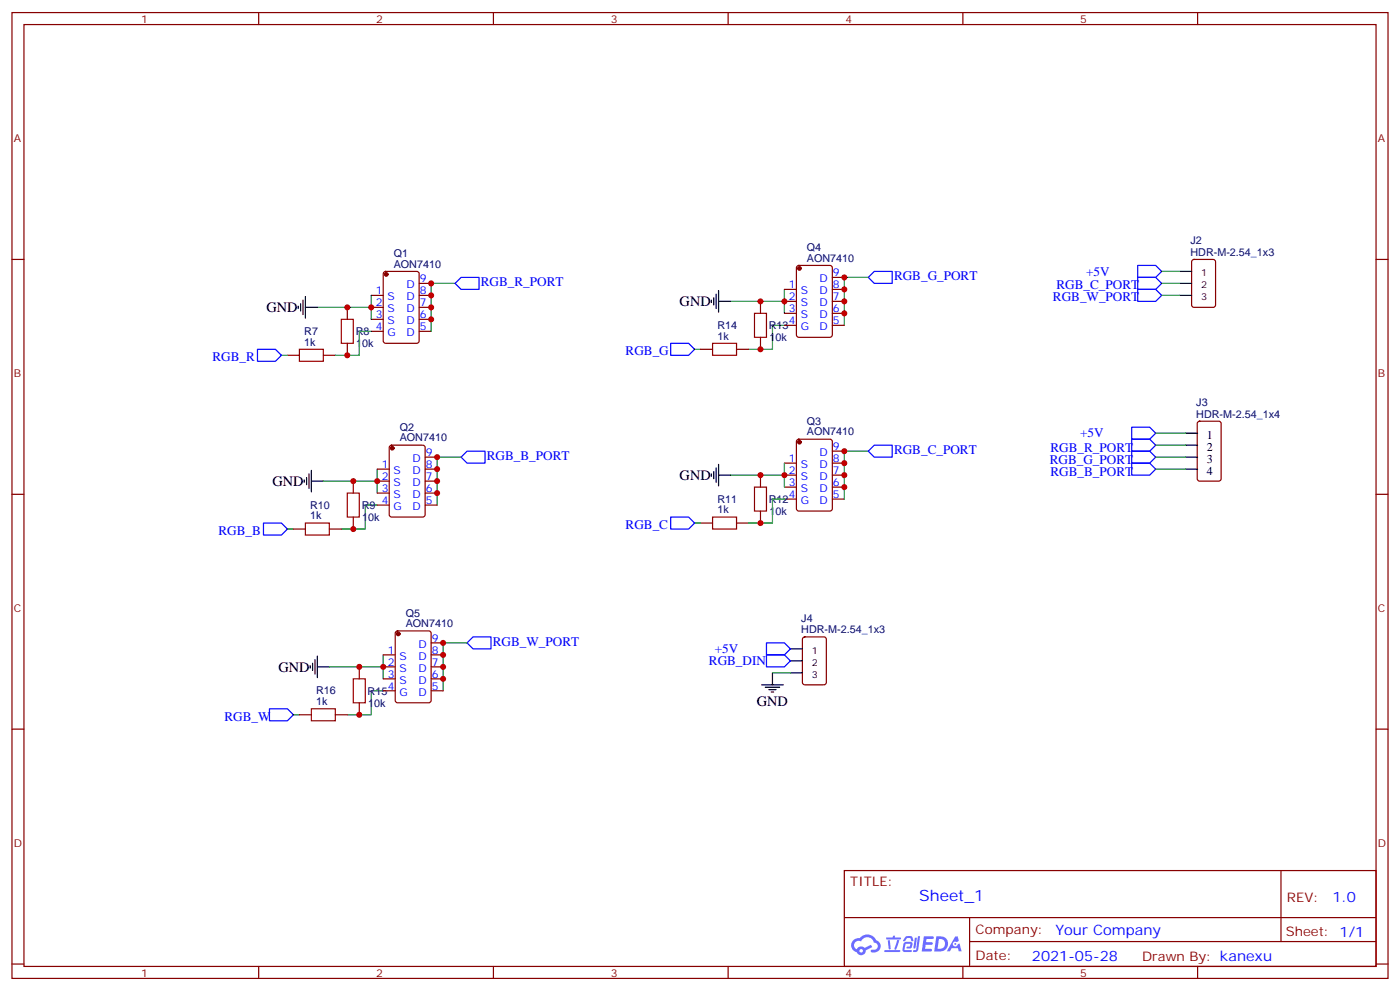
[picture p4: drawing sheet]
<svg xmlns="http://www.w3.org/2000/svg" width="412mm" height="292mm" viewBox="0 0 412 292" stroke-linecap="round" stroke-linejoin="round" font-family="sans-serif">
<g fill="none" stroke="#870000" stroke-width=".35">
<path d="M3.5 3.7h405.4v284.3h-405.4zM7.1 7.2h398.2v277.3h-398.2zM76.2 3.7v3.5M145.3 3.7v3.5M214.5 3.7v3.5M283.6 3.7v3.5M352.8 3.7v3.5M3.5 76.4h3.6M405.3 76.4h3.6M3.5 145.5h3.6M405.3 145.5h3.6M3.5 214.7h3.6"/>
<path d="M405.3 214.7h3.6M248.7 256.3h156.6v28.2h-156.6zM377.3 256.3v20.9M248.7 270.1h156.5M285.6 277.2h119.6M285.6 270.1v14.2M3.5 283.8h3.6M76.2 284.5v3.5M145.3 284.5v3.5M214.5 284.5v3.5M283.6 284.5v3.5M352.8 284.5v3.5"/>
<path d="M405.3 283.8h3.6"/>
</g>
<g fill="#5487ff">
<path d="M272.1 275.6h2.6l.3 .2-.1 .6h-2l-.1 1h1.6l.4 .4-.4 .3h-1.7l-.2 1.2 1.8 .1 .3 .3-.2 .4h-2.9z"/>
<path d="M281.4 275.7h.7l.4 1.3-.7 .3a.74 .74 0 0 0-1.1 .3 .74 .74 0 0 0 .5 1.1 .74 .74 0 0 0 .9-.7l.5-.3 .7 2.4h-.9l-.2-1h-1.9l-.5 1h-.9z"/>
<path d="M269.5 276.1h.6l-.4 2.9a.31 .31 0 0 1-.3 .3 .31 .31 0 0 1-.3-.3z"/>
<path d="M270.4 275.6h.6l-.5 4a.89 .89 0 0 1-.7 .7 .89 .89 0 0 1-.9-.3l1-.5z"/>
<path d="M266.8 275.8l.6-.2 1.2 .1 .5 1.3-.6 .1-.4-.9-1 .1a.95 .95 0 0 1-1 .8l-.1-.2z"/>
<path d="M266.4 277.5l1.8-.2a1.04 1.04 0 0 1 .6 1.1 1.04 1.04 0 0 1-.8 .9h-.7a.29 .29 0 0 1-.3-.4 .29 .29 0 0 1 .3-.2h.7l.2-.8h-1.4l-.4 1.7 1.9 .1a.29 .29 0 0 1 .3 .3 .29 .29 0 0 1-.3 .3h-2l-.4-.3 .2-2.1z"/>
<path d="M260.5 279.7h4.4a.3 .3 0 0 1 .3 .3 .3 .3 0 0 1-.3 .3h-4.3z"/>
<path d="M264.3 276.8h.6l-.5 1.6a1.02 1.02 0 0 1-.7 1.2l-.2-.3z"/>
<path d="M261.5 276.8h.6l.3 2.4-.3 .3-.3-.2z"/>
<path d="M261.1 276h1.9l.2-.5h.5l-.1 .5h1.5a.29 .29 0 0 1 .3 .3 .29 .29 0 0 1-.3 .3h-3.9z"/>
<path d="M275.8 275.6l-.6 4.5h1.4a2.27 2.27 0 0 0 2.7-2.3 2.27 2.27 0 0 0-2.7-2.2zM276.6 276.4a1.5 1.5 0 0 1 1.8 1.6 1.5 1.5 0 0 1-1.9 1.3h-.3z"/>
<path d="M251.4 276.8a2.09 2.09 0 0 0 1 3.5 1.37 1.37 0 0 0 1.5 .9 1.37 1.37 0 0 0 1.1-1.4l2-1-.5-.7-1.8 1a1.4 1.4 0 0 0-2.3 .4 1.32 1.32 0 0 1-.6-1.9 1.32 1.32 0 0 1 1.9-.4 2.02 2.02 0 0 1 2-1.3 2.02 2.02 0 0 1 1.8 1.6 1.09 1.09 0 0 1 1.1 1.4 1.09 1.09 0 0 1-1.6 .7 .41 .41 0 0 0-.5 .3 .41 .41 0 0 0 .4 .5 1.89 1.89 0 0 0 2.4-1.2 1.89 1.89 0 0 0-1.2-2.4 2.98 2.98 0 0 0-5-.6l-1 .1zM253.2 279.9a.52 .52 0 0 1 1 0 .52 .52 0 0 1-1 0z"/>
<circle cx="281.4" cy="277.9" r=".28"/>
</g>
<g fill="none" stroke="#870000" stroke-width=".35">
<path d="M234.8 78.3l.5-.2h9.2l.6 .5 .1 20-.5 .7h-9.4l-.6-.5-.1-20zM351.2 76.6l.5-.2h5.7l.6 .4 .1 13-.5 .6-5.9 .1-.6-.5-.1-12.9zM102.3 90.5v3.5M109.4 87h3.5M109.4 90.5h3.5M109.4 94h3.5M109.4 97.5h3.5M113.1 80.1l.5-.2h9.2l.6 .4 .1 20.1-.5 .6-9.4 .1-.7-.5v-20zM123.5 87h3.5M123.5 90.5h3.5M123.5 94h3.5M123.5 97.5h3.5"/>
<path d="M123.5 83.4h3.5M224 88.7v3.6M224 99.3v3.5M231.1 85.2h3.5M231.1 88.7h3.5M231.1 92.3h3.5M231.1 95.8h3.5M245.2 85.2h3.5M245.2 88.7h3.5M245.2 92.3h3.5M245.2 95.8h3.5M245.2 81.7h3.5"/>
<path d="M84.7 104.6h3.5M95.2 104.6h3.6M102.3 101.1v3.5M206.4 102.8h3.5M217 102.8h3.5M111.1 138.1h3.6M114.9 131.3l.5-.2h9.1l.7 .4v20l-.4 .7h-9.4l-.7-.4v-20zM125.2 138.1h3.6M125.2 134.6h3.6M224 139.9v3.5M231.1 136.3h3.5M231.1 139.9h3.5"/>
<path d="M234.8 129.5l.5-.2h9.2l.6 .4 .1 20.1-.5 .6-9.4 .1-.6-.5-.1-20zM245.2 136.3h3.5M245.2 139.9h3.5M245.2 132.8h3.5M352.9 124.2l.5-.2h5.6l.7 .4v16.5l-.4 .7h-5.9l-.7-.4v-16.5zM86.4 155.8h3.6M97 155.8h3.5M104.1 141.6v3.6M104.1 152.2v3.6M111.1 141.6h3.6M111.1 145.2h3.6M111.1 148.7h3.6"/>
<path d="M125.2 141.6h3.6M125.2 145.2h3.6M125.2 148.7h3.6M206.4 154h3.5M217 154h3.5M224 150.5v3.5M231.1 143.4h3.5M231.1 146.9h3.5M245.2 143.4h3.5M245.2 146.9h3.5M105.8 196.3v3.5M112.9 192.8h3.5"/>
<path d="M112.9 196.3h3.5M112.9 199.8h3.5M116.7 185.9l.4-.2h9.2l.6 .5 .1 20-.5 .6-9.4 .1-.6-.5-.1-20zM127 192.8h3.5M127 196.3h3.5M127 199.8h3.5M127 189.3h3.5M236.6 187.7l.5-.2h5.6l.7 .4v13l-.4 .7h-5.9l-.7-.4v-13zM88.2 210.4h3.5M98.8 210.4h3.5M105.8 206.9v3.5M112.9 203.4h3.5"/>
<path d="M127 203.4h3.5"/>
</g>
<g fill="#870000" stroke="#870000" stroke-width=".35">
<circle cx="113.8" cy="80.8" r=".53"/>
<circle cx="115.5" cy="131.9" r=".53"/>
<circle cx="235.5" cy="130.2" r=".53"/>
<circle cx="235.5" cy="79" r=".53"/>
<circle cx="117.3" cy="186.6" r=".53"/>
</g>
<g fill="none" stroke="#008700" stroke-width=".35">
<path d="M342.2 79.9h5.3M93.5 90.5h15.9M109.4 87v7M109.4 97.5h-3.6v7.1h-7M134.1 83.4h-7.1v14.1M215.2 88.7h15.9M231.1 95.8h-3.6v7h-7M231.1 85.2v7.1M255.8 81.7h-7.1v14.1M342.2 87h5.3M342.2 83.4h5.3M82.9 104.6h1.8"/>
<path d="M204.6 102.8h1.8M111.1 138.1v7.1M135.8 134.6h-7v14.1M215.2 139.9h15.9M231.1 136.3v7.1M255.8 132.8h-7.1v14.1M340.4 127.5h8.8M340.4 131.1h8.8M340.4 134.6h8.8M340.4 138.1h8.8M84.7 155.8h1.7M95.2 141.6h15.9"/>
<path d="M111.1 148.7h-3.5v7.1h-7.1M204.6 154h1.8M231.1 146.9h-3.6v7.1h-7M97 196.3h15.9M112.9 192.8v7M137.6 189.3h-7.1v14.1M227.5 198.1h5.3M86.4 210.4h1.8M112.9 203.4h-3.5v7h-7.1"/>
</g>
<g fill="none" stroke="#000" stroke-width=".35">
<path d="M347.5 79.9h3.5M87.8 90.1v.7M88.5 89.4v2.1M89.3 88.4v4.2M90 90.5h3.5M90 87.3v6.4M209.5 88.4v.7M210.3 87.7v2.1M211 86.6v4.2M211.7 85.5v6.4M211.7 88.7h3.5M347.5 87h3.5"/>
<path d="M347.5 83.4h3.5M91 139.5v4.3M91.7 138.5v6.3M209.5 139.5v.7M210.3 138.8v2.1M211 137.8v4.2M211.7 139.9h3.5M211.7 136.7v6.4M349.2 127.5h3.6M349.2 131.1h3.6M349.2 134.6h3.6M349.2 138.1h3.6"/>
<path d="M89.6 141.3v.7M90.3 140.6v2.1M91.7 141.6h3.5M91.4 196v.7M92.1 195.3v2.1M92.8 194.2v4.2M93.5 196.3h3.5M93.5 193.1v6.4M227.5 198.1v3.5M232.8 198.1h3.6M232.8 191h3.6M232.8 194.6h3.6"/>
<path d="M224.4 201.6h6.3M225.4 202.3h4.3M226.5 203h2.1M227.2 203.7h.7"/>
</g>
<g fill="none" stroke="#00f" stroke-width=".35">
<path d="M335.1 78.1h5.3l1.8 1.8-1.8 1.8h-5.3zM134.1 83.4l1.7-1.7h5.3v3.5h-5.3zM255.8 81.7l1.7-1.8h5.3v3.5h-5.3zM335.1 81.7h5.3l1.8 1.7-1.8 1.8h-5.3zM335.1 85.2h5.3l1.8 1.8-1.8 1.7h-5.3zM75.8 102.8h5.3l1.8 1.8-1.8 1.8h-5.3zM197.6 101.1h5.2l1.8 1.7-1.8 1.8h-5.2zM135.8 134.6l1.8-1.8h5.3v3.5h-5.3zM255.8 132.8l1.7-1.7h5.3v3.5h-5.3zM333.4 125.8h5.3l1.7 1.7-1.7 1.8h-5.3zM333.4 129.3h5.3l1.7 1.8-1.7 1.7h-5.3zM333.4 132.8h5.3l1.7 1.8-1.7 1.7h-5.3z"/>
<path d="M333.4 136.3h5.3l1.7 1.8-1.7 1.8h-5.3zM77.6 154h5.3l1.8 1.8-1.8 1.7h-5.3zM197.6 152.2h5.2l1.8 1.8-1.8 1.8h-5.2zM139.3 187.5h5.3v3.5h-5.3l-1.7-1.7zM225.8 189.3h5.3l1.7 1.7-1.7 1.8h-5.3zM225.8 192.8h5.3l1.7 1.8-1.7 1.7h-5.3zM79.4 208.7h5.3l1.7 1.7-1.7 1.8h-5.3z"/>
</g>
<path d="M100.5 94h3.6v7.1h-3.6zM222.2 92.3h3.6v7h-3.6zM88.2 102.8h7v3.6h-7zM209.9 101.1h7.1v3.5h-7.1zM90 154h7v3.5h-7zM102.3 145.2h3.5v7h-3.5zM209.9 152.2h7.1v3.6h-7.1zM222.2 143.4h3.6v7.1h-3.6zM104.1 199.8h3.5v7.1h-3.5zM91.7 208.7h7.1v3.5h-7.1z" fill="none" stroke="#a10000" stroke-width=".35"/>
<g fill="#c00">
<circle cx="109.4" cy="90.5" r=".88"/>
<circle cx="127" cy="94" r=".88"/>
<circle cx="127" cy="90.5" r=".88"/>
<circle cx="127" cy="87" r=".88"/>
<circle cx="127" cy="83.4" r=".88"/>
<circle cx="102.3" cy="104.6" r=".88"/>
<circle cx="102.3" cy="90.5" r=".88"/>
<circle cx="104.1" cy="141.6" r=".88"/>
<circle cx="104.1" cy="155.8" r=".88"/>
<circle cx="128.8" cy="134.6" r=".88"/>
<circle cx="128.8" cy="138.1" r=".88"/>
<circle cx="128.8" cy="141.6" r=".88"/>
<circle cx="128.8" cy="145.2" r=".88"/>
<circle cx="111.1" cy="141.6" r=".88"/>
<circle cx="231.1" cy="139.9" r=".88"/>
<circle cx="248.7" cy="143.4" r=".88"/>
<circle cx="248.7" cy="139.9" r=".88"/>
<circle cx="248.7" cy="136.3" r=".88"/>
<circle cx="248.7" cy="132.8" r=".88"/>
<circle cx="224" cy="154" r=".88"/>
<circle cx="224" cy="139.9" r=".88"/>
<circle cx="224" cy="88.7" r=".88"/>
<circle cx="224" cy="102.8" r=".88"/>
<circle cx="248.7" cy="81.7" r=".88"/>
<circle cx="248.7" cy="85.2" r=".88"/>
<circle cx="248.7" cy="88.7" r=".88"/>
<circle cx="248.7" cy="92.3" r=".88"/>
<circle cx="231.1" cy="88.7" r=".88"/>
<circle cx="105.8" cy="196.3" r=".88"/>
<circle cx="105.8" cy="210.4" r=".88"/>
<circle cx="130.5" cy="189.3" r=".88"/>
<circle cx="130.5" cy="192.8" r=".88"/>
<circle cx="130.5" cy="196.3" r=".88"/>
<circle cx="130.5" cy="199.8" r=".88"/>
<circle cx="112.9" cy="196.3" r=".88"/>
</g>
<text font-size="4.6" fill="#00f" x="270.8" y="265.3">Sheet_1</text>
<g font-size="4.2">
<text x="78.5" y="91.9">GND</text>
<text x="200.2" y="90.1">GND</text>
<text x="80.3" y="143.1">GND</text>
<text x="200.2" y="141.3">GND</text>
<text x="82" y="197.7">GND</text>
<text x="223" y="207.7">GND</text>
</g>
<g font-size="4.2" fill="#00f">
<text x="392.5" y="265.6">1.0</text>
<text x="310.9" y="275.1">Your Company</text>
<text x="304" y="282.9">2021-05-28</text>
</g>
<g font-size="3.9" fill="#00f">
<text x="263.3" y="82.5">RGB_G_PORT</text>
<text x="319.9" y="81.2">+5V</text>
<text x="141.6" y="84.3">RGB_R_PORT</text>
<text x="310.2" y="88.5">RGB_W_PORT</text>
<text x="311.2" y="85">RGB_C_PORT</text>
<text x="62.6" y="106.3">RGB_R</text>
<text x="184.3" y="104.5">RGB_G</text>
<text x="318.2" y="128.8">+5V</text>
<text x="143.4" y="135.4">RGB_B_PORT</text>
<text x="263.3" y="133.6">RGB_C_PORT</text>
<text x="309.2" y="136.5">RGB_G_PORT</text>
<text x="309.4" y="132.9">RGB_R_PORT</text>
<text x="309.4" y="140">RGB_B_PORT</text>
<text x="184.3" y="155.7">RGB_C</text>
<text x="64.3" y="157.4">RGB_B</text>
<text x="145.2" y="190.1">RGB_W_PORT</text>
<text x="208.8" y="195.8">RGB_DIN</text>
<text x="210.6" y="192.3">+5V</text>
<text x="66.1" y="212.1">RGB_W</text>
</g>
<g font-size="3.9" fill="#800">
<text x="250.5" y="260.9">TITLE:</text>
<text x="379.1" y="265.6">REV:</text>
<text x="287.4" y="275.1">Company:</text>
<text x="378.7" y="275.7">Sheet: 1/1</text>
<text x="287.4" y="282.8">Date:</text>
<text x="336.4" y="282.8">Drawn By: kanexu</text>
</g>
<g font-size="3.5">
<text x="355.5" y="129.3">1</text>
<text x="355.5" y="132.8">2</text>
<text x="355.5" y="136.3">3</text>
<text x="355.5" y="139.9">4</text>
</g>
<g font-size="3.2" fill="#800">
<text x="41.6" y="6.7">1</text>
<text x="110.8" y="6.7">2</text>
<text x="179.9" y="6.7">3</text>
<text x="249.1" y="6.7">4</text>
<text x="318.2" y="6.7">5</text>
<text x="4.1" y="41.8">A</text>
<text x="405.9" y="41.8">A</text>
<text x="4.1" y="110.9">B</text>
<text x="405.9" y="110.9">B</text>
<text x="4.1" y="180.1">C</text>
<text x="405.9" y="180.1">C</text>
<text x="4.1" y="249.2">D</text>
<text x="405.9" y="249.2">D</text>
<text x="41.6" y="287.5">1</text>
<text x="110.8" y="287.5">2</text>
<text x="179.9" y="287.5">3</text>
<text x="249.1" y="287.5">4</text>
<text x="318.2" y="287.5">5</text>
</g>
<g font-size="3.2" fill="#000080">
<text x="350.7" y="72">J2</text>
<text x="116" y="75.7">Q1</text>
<text x="237.7" y="77">AON7410</text>
<text x="237.7" y="74">Q4</text>
<text x="350.7" y="75.3">HDR-M-2.54_1x3</text>
<text x="116" y="78.8">AON7410</text>
<text x="89.6" y="101.8">1k</text>
<text x="89.6" y="98.6">R7</text>
<text x="104.8" y="98.7">R8</text>
<text x="211.3" y="100">1k</text>
<text x="211.3" y="96.8">R14</text>
<text x="226.5" y="96.9">R13</text>
<text x="226.7" y="100.5">10k</text>
<text x="104.9" y="102.2">10k</text>
<text x="352.4" y="119.6">J3</text>
<text x="237.7" y="125.1">Q3</text>
<text x="352.4" y="122.9">HDR-M-2.54_1x4</text>
<text x="117.7" y="129.9">AON7410</text>
<text x="117.7" y="126.9">Q2</text>
<text x="237.7" y="128.2">AON7410</text>
<text x="91.4" y="149.8">R10</text>
<text x="106.5" y="149.9">R9</text>
<text x="211.3" y="148">R11</text>
<text x="226.5" y="148.1">R12</text>
<text x="91.4" y="152.9">1k</text>
<text x="106.7" y="153.4">10k</text>
<text x="211.3" y="151.2">1k</text>
<text x="226.7" y="151.6">10k</text>
<text x="119.5" y="184.6">AON7410</text>
<text x="119.5" y="181.6">Q5</text>
<text x="236" y="183.1">J4</text>
<text x="236" y="186.4">HDR-M-2.54_1x3</text>
<text x="93.1" y="207.6">1k</text>
<text x="93.1" y="204.4">R16</text>
<text x="108.3" y="204.5">R15</text>
<text x="108.5" y="208.1">10k</text>
</g>
<g font-size="3.2" fill="#00f">
<text x="123.6" y="83.1">9</text>
<text x="241.4" y="83.1">D</text>
<text x="245.4" y="81.3">9</text>
<text x="110.7" y="86.6">1</text>
<text x="114.2" y="88.4">S</text>
<text x="119.7" y="88.4">D</text>
<text x="119.7" y="84.8">D</text>
<text x="123.6" y="86.6">8</text>
<text x="232.4" y="84.8">1</text>
<text x="232.4" y="88.4">2</text>
<text x="235.9" y="86.6">S</text>
<text x="241.4" y="86.6">D</text>
<text x="245.4" y="88.4">7</text>
<text x="245.4" y="84.8">8</text>
<text x="110.7" y="90.1">2</text>
<text x="110.7" y="93.7">3</text>
<text x="114.2" y="91.9">S</text>
<text x="114.2" y="95.4">S</text>
<text x="119.7" y="95.4">D</text>
<text x="119.7" y="91.9">D</text>
<text x="123.6" y="93.7">6</text>
<text x="123.6" y="90.1">7</text>
<text x="232.4" y="91.9">3</text>
<text x="232.4" y="95.4">4</text>
<text x="235.9" y="90.1">S</text>
<text x="235.9" y="93.7">S</text>
<text x="241.4" y="93.7">D</text>
<text x="241.4" y="90.1">D</text>
<text x="245.4" y="95.4">5</text>
<text x="245.4" y="91.9">6</text>
<text x="110.7" y="97.2">4</text>
<text x="114.2" y="99">G</text>
<text x="119.7" y="99">D</text>
<text x="123.6" y="97.2">5</text>
<text x="235.9" y="97.2">G</text>
<text x="241.4" y="97.2">D</text>
<text x="112.5" y="137.8">1</text>
<text x="121.5" y="136">D</text>
<text x="125.4" y="137.8">8</text>
<text x="125.4" y="134.2">9</text>
<text x="232.4" y="136">1</text>
<text x="235.9" y="137.8">S</text>
<text x="241.4" y="137.8">D</text>
<text x="241.4" y="134.2">D</text>
<text x="245.4" y="136">8</text>
<text x="245.4" y="132.5">9</text>
<text x="112.5" y="141.3">2</text>
<text x="116" y="139.5">S</text>
<text x="116" y="143.1">S</text>
<text x="121.5" y="143.1">D</text>
<text x="121.5" y="139.5">D</text>
<text x="125.4" y="141.3">7</text>
<text x="232.4" y="139.5">2</text>
<text x="232.4" y="143.1">3</text>
<text x="235.9" y="141.3">S</text>
<text x="241.4" y="141.3">D</text>
<text x="245.4" y="143.1">6</text>
<text x="245.4" y="139.5">7</text>
<text x="112.5" y="144.8">3</text>
<text x="112.5" y="148.3">4</text>
<text x="116" y="146.6">S</text>
<text x="121.5" y="146.6">D</text>
<text x="125.4" y="148.3">5</text>
<text x="125.4" y="144.8">6</text>
<text x="232.4" y="146.6">4</text>
<text x="235.9" y="144.8">S</text>
<text x="235.9" y="148.3">G</text>
<text x="241.4" y="148.3">D</text>
<text x="241.4" y="144.8">D</text>
<text x="245.4" y="146.6">5</text>
<text x="116" y="150.1">G</text>
<text x="121.5" y="150.1">D</text>
<text x="123.2" y="190.7">D</text>
<text x="127.2" y="188.9">9</text>
<text x="114.2" y="192.4">1</text>
<text x="114.2" y="196">2</text>
<text x="117.7" y="194.2">S</text>
<text x="117.7" y="197.7">S</text>
<text x="123.2" y="197.7">D</text>
<text x="123.2" y="194.2">D</text>
<text x="127.2" y="196">7</text>
<text x="127.2" y="192.4">8</text>
<text x="114.2" y="199.5">3</text>
<text x="114.2" y="203">4</text>
<text x="117.7" y="201.3">S</text>
<text x="123.2" y="201.3">D</text>
<text x="127.2" y="203">5</text>
<text x="127.2" y="199.5">6</text>
<text x="117.7" y="204.8">G</text>
<text x="123.2" y="204.8">D</text>
</g>
<g font-size="2.8">
<text x="353.8" y="81.3">1</text>
<text x="353.8" y="88.4">3</text>
<text x="353.8" y="84.8">2</text>
<text x="239.2" y="192.4">1</text>
<text x="239.2" y="196">2</text>
<text x="239.2" y="199.5">3</text>
</g>
</svg>
